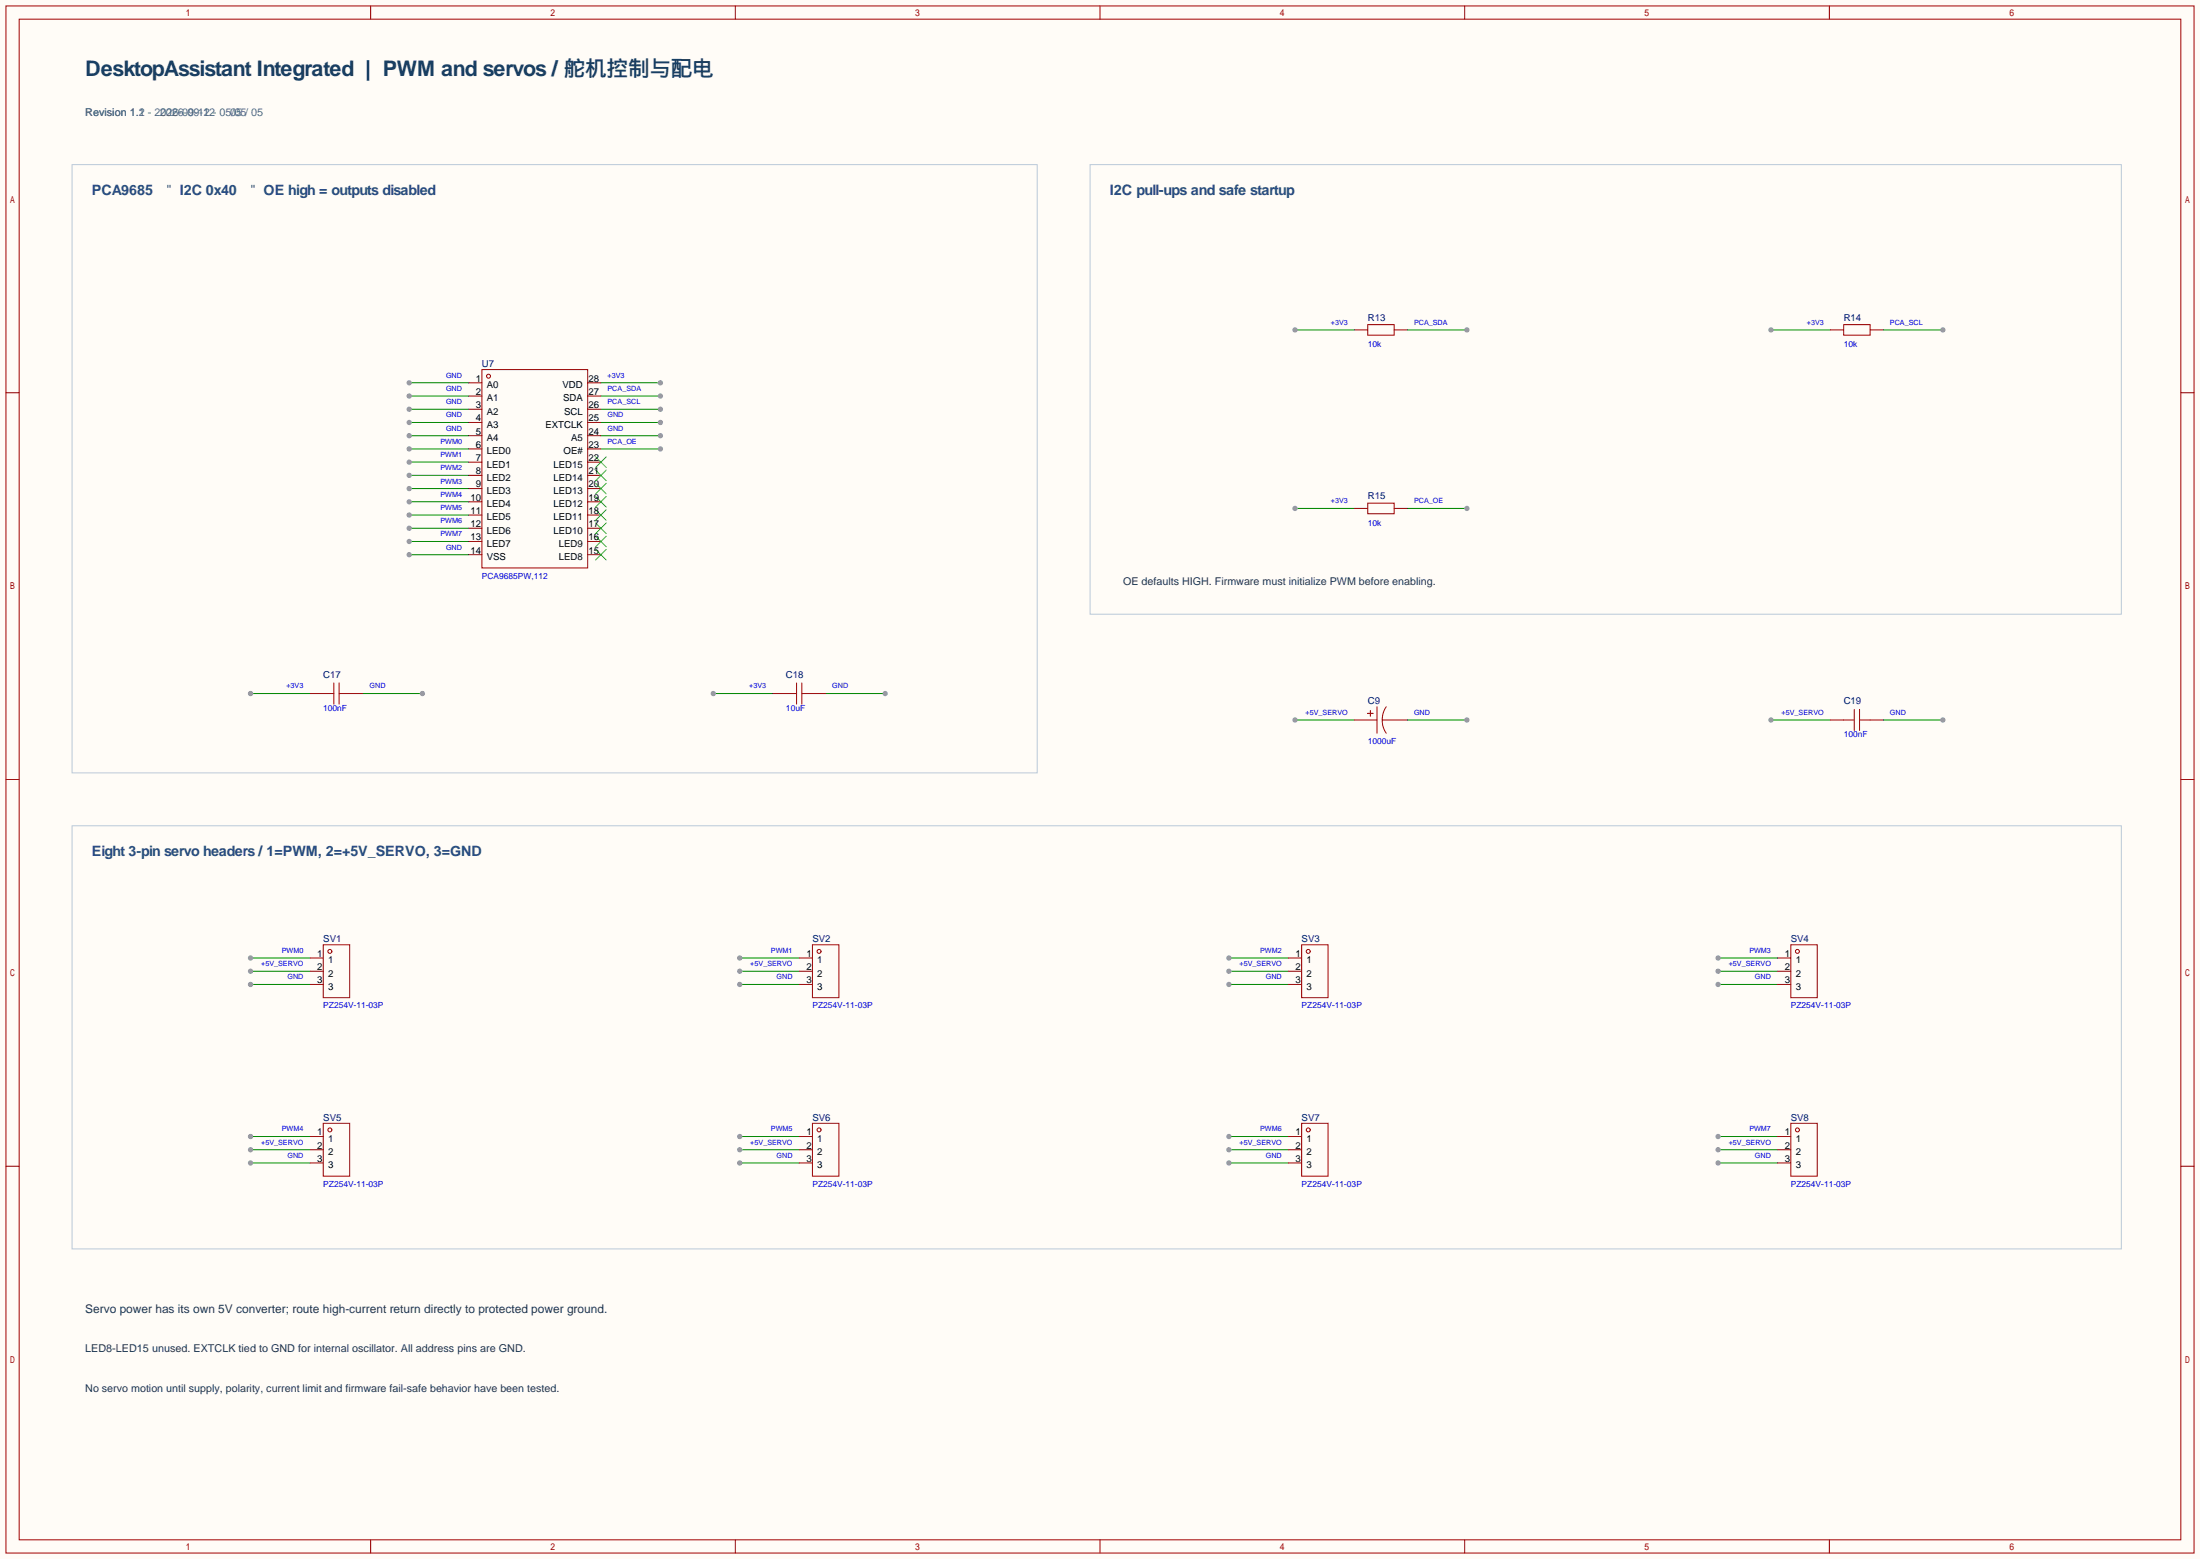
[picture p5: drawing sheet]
<svg xmlns="http://www.w3.org/2000/svg" width="423mm" height="299mm" viewBox="0 0 423 299" stroke-linecap="round" stroke-linejoin="round" font-family="sans-serif">
<path d="M0 0h422.7v299.5h-422.7z" fill="#fffcf7"/>
<path d="M13.8 31.6h185.5v116.9h-185.5zM209.4 31.6h198.1v86.4h-198.1zM13.8 158.6h393.7v81.3h-393.7z" fill="none" stroke="#bac9d9" stroke-width=".19"/>
<g fill="none" stroke="#a10000" stroke-width=".19">
<path d="M1.1 1.1h420.4v297.2h-420.4zM3.7 3.7h415.3v292.1h-415.3zM71.2 1.1v2.6M141.3 1.1v2.6M211.3 1.1v2.6M281.4 1.1v2.6M351.5 1.1v2.6M1.1 75.4h2.6M419 75.4h2.5M1.1 149.7h2.6M419 149.7h2.5M1.1 224h2.6"/>
<path d="M419 224h2.5M71.2 295.8v2.5M141.3 295.8v2.5M211.3 295.8v2.5M281.4 295.8v2.5M351.5 295.8v2.5"/>
</g>
<path d="M48.1 220.9h11.5" fill="none" stroke="#008700" stroke-width=".19"/>
<circle cx="48.1" cy="220.9" r=".51" fill="#999"/>
<path d="M142.1 186.6h11.4" fill="none" stroke="#008700" stroke-width=".19"/>
<circle cx="142.1" cy="186.6" r=".51" fill="#999"/>
<path d="M142.1 184h11.4" fill="none" stroke="#008700" stroke-width=".19"/>
<circle cx="142.1" cy="184" r=".51" fill="#999"/>
<path d="M236.1 186.6h11.4" fill="none" stroke="#008700" stroke-width=".19"/>
<circle cx="236.1" cy="186.6" r=".51" fill="#999"/>
<path d="M236.1 184h11.4" fill="none" stroke="#008700" stroke-width=".19"/>
<circle cx="236.1" cy="184" r=".51" fill="#999"/>
<path d="M142.1 220.9h11.4" fill="none" stroke="#008700" stroke-width=".19"/>
<circle cx="142.1" cy="220.9" r=".51" fill="#999"/>
<path d="M330.1 220.9h11.4" fill="none" stroke="#008700" stroke-width=".19"/>
<circle cx="330.1" cy="220.9" r=".51" fill="#999"/>
<path d="M270.4 138.3h11.4" fill="none" stroke="#008700" stroke-width=".19"/>
<circle cx="281.8" cy="138.3" r=".51" fill="#999"/>
<path d="M361.8 138.3h11.5" fill="none" stroke="#008700" stroke-width=".19"/>
<circle cx="373.3" cy="138.3" r=".51" fill="#999"/>
<path d="M330.1 189.1h11.4" fill="none" stroke="#008700" stroke-width=".19"/>
<circle cx="330.1" cy="189.1" r=".51" fill="#999"/>
<path d="M236.1 220.9h11.4" fill="none" stroke="#008700" stroke-width=".19"/>
<circle cx="236.1" cy="220.9" r=".51" fill="#999"/>
<path d="M330.1 184h11.4" fill="none" stroke="#008700" stroke-width=".19"/>
<circle cx="330.1" cy="184" r=".51" fill="#999"/>
<path d="M78.6 81.2h11.4" fill="none" stroke="#008700" stroke-width=".19"/>
<circle cx="78.6" cy="81.2" r=".51" fill="#999"/>
<path d="M330.1 186.6h11.4" fill="none" stroke="#008700" stroke-width=".19"/>
<circle cx="330.1" cy="186.6" r=".51" fill="#999"/>
<path d="M330.1 218.3h11.4" fill="none" stroke="#008700" stroke-width=".19"/>
<circle cx="330.1" cy="218.3" r=".51" fill="#999"/>
<path d="M142.1 218.3h11.4" fill="none" stroke="#008700" stroke-width=".19"/>
<circle cx="142.1" cy="218.3" r=".51" fill="#999"/>
<path d="M78.6 106.6h11.4" fill="none" stroke="#008700" stroke-width=".19"/>
<circle cx="78.6" cy="106.6" r=".51" fill="#999"/>
<path d="M142.1 223.4h11.4" fill="none" stroke="#008700" stroke-width=".19"/>
<circle cx="142.1" cy="223.4" r=".51" fill="#999"/>
<path d="M115.4 78.6h11.5" fill="none" stroke="#008700" stroke-width=".19"/>
<circle cx="126.9" cy="78.6" r=".51" fill="#999"/>
<path d="M330.1 223.4h11.4" fill="none" stroke="#008700" stroke-width=".19"/>
<circle cx="330.1" cy="223.4" r=".51" fill="#999"/>
<path d="M48.1 133.2h11.5" fill="none" stroke="#008700" stroke-width=".19"/>
<circle cx="48.1" cy="133.2" r=".51" fill="#999"/>
<path d="M248.8 138.3h11.4" fill="none" stroke="#008700" stroke-width=".19"/>
<circle cx="248.8" cy="138.3" r=".51" fill="#999"/>
<path d="M248.8 63.4h11.4" fill="none" stroke="#008700" stroke-width=".19"/>
<circle cx="248.8" cy="63.4" r=".51" fill="#999"/>
<path d="M340.2 63.4h11.5" fill="none" stroke="#008700" stroke-width=".19"/>
<circle cx="340.2" cy="63.4" r=".51" fill="#999"/>
<path d="M48.1 218.3h11.5" fill="none" stroke="#008700" stroke-width=".19"/>
<circle cx="48.1" cy="218.3" r=".51" fill="#999"/>
<path d="M78.6 73.5h11.4" fill="none" stroke="#008700" stroke-width=".19"/>
<circle cx="78.6" cy="73.5" r=".51" fill="#999"/>
<path d="M236.1 218.3h11.4" fill="none" stroke="#008700" stroke-width=".19"/>
<circle cx="236.1" cy="218.3" r=".51" fill="#999"/>
<path d="M78.6 78.6h11.4" fill="none" stroke="#008700" stroke-width=".19"/>
<circle cx="78.6" cy="78.6" r=".51" fill="#999"/>
<path d="M78.6 76.1h11.4" fill="none" stroke="#008700" stroke-width=".19"/>
<circle cx="78.6" cy="76.1" r=".51" fill="#999"/>
<path d="M78.6 83.7h11.4" fill="none" stroke="#008700" stroke-width=".19"/>
<circle cx="78.6" cy="83.7" r=".51" fill="#999"/>
<path d="M78.6 86.2h11.4" fill="none" stroke="#008700" stroke-width=".19"/>
<circle cx="78.6" cy="86.2" r=".51" fill="#999"/>
<path d="M78.6 88.8h11.4" fill="none" stroke="#008700" stroke-width=".19"/>
<circle cx="78.6" cy="88.8" r=".51" fill="#999"/>
<path d="M78.6 91.3h11.4" fill="none" stroke="#008700" stroke-width=".19"/>
<circle cx="78.6" cy="91.3" r=".51" fill="#999"/>
<path d="M78.6 93.9h11.4" fill="none" stroke="#008700" stroke-width=".19"/>
<circle cx="78.6" cy="93.9" r=".51" fill="#999"/>
<path d="M78.6 96.4h11.4" fill="none" stroke="#008700" stroke-width=".19"/>
<circle cx="78.6" cy="96.4" r=".51" fill="#999"/>
<path d="M78.6 98.9h11.4" fill="none" stroke="#008700" stroke-width=".19"/>
<circle cx="78.6" cy="98.9" r=".51" fill="#999"/>
<path d="M78.6 101.5h11.4" fill="none" stroke="#008700" stroke-width=".19"/>
<circle cx="78.6" cy="101.5" r=".51" fill="#999"/>
<path d="M78.6 104h11.4" fill="none" stroke="#008700" stroke-width=".19"/>
<circle cx="78.6" cy="104" r=".51" fill="#999"/>
<path d="M340.2 138.3h11.5" fill="none" stroke="#008700" stroke-width=".19"/>
<circle cx="340.2" cy="138.3" r=".51" fill="#999"/>
<path d="M115.4 86.2h11.5" fill="none" stroke="#008700" stroke-width=".19"/>
<circle cx="126.9" cy="86.2" r=".51" fill="#999"/>
<path d="M115.4 83.7h11.5" fill="none" stroke="#008700" stroke-width=".19"/>
<circle cx="126.9" cy="83.7" r=".51" fill="#999"/>
<path d="M115.4 81.2h11.5" fill="none" stroke="#008700" stroke-width=".19"/>
<circle cx="126.9" cy="81.2" r=".51" fill="#999"/>
<path d="M236.1 223.4h11.4" fill="none" stroke="#008700" stroke-width=".19"/>
<circle cx="236.1" cy="223.4" r=".51" fill="#999"/>
<path d="M115.4 76.1h11.5" fill="none" stroke="#008700" stroke-width=".19"/>
<circle cx="126.9" cy="76.1" r=".51" fill="#999"/>
<path d="M115.4 73.5h11.5" fill="none" stroke="#008700" stroke-width=".19"/>
<circle cx="126.9" cy="73.5" r=".51" fill="#999"/>
<path d="M69.7 133.2h11.5" fill="none" stroke="#008700" stroke-width=".19"/>
<circle cx="81.2" cy="133.2" r=".51" fill="#999"/>
<path d="M48.1 223.4h11.5" fill="none" stroke="#008700" stroke-width=".19"/>
<circle cx="48.1" cy="223.4" r=".51" fill="#999"/>
<path d="M137 133.2h11.5" fill="none" stroke="#008700" stroke-width=".19"/>
<circle cx="137" cy="133.2" r=".51" fill="#999"/>
<path d="M158.6 133.2h11.5" fill="none" stroke="#008700" stroke-width=".19"/>
<circle cx="170.1" cy="133.2" r=".51" fill="#999"/>
<path d="M270.4 63.4h11.4" fill="none" stroke="#008700" stroke-width=".19"/>
<circle cx="281.8" cy="63.4" r=".51" fill="#999"/>
<path d="M236.1 189.1h11.4" fill="none" stroke="#008700" stroke-width=".19"/>
<circle cx="236.1" cy="189.1" r=".51" fill="#999"/>
<path d="M361.8 63.4h11.5" fill="none" stroke="#008700" stroke-width=".19"/>
<circle cx="373.3" cy="63.4" r=".51" fill="#999"/>
<path d="M142.1 189.1h11.4" fill="none" stroke="#008700" stroke-width=".19"/>
<circle cx="142.1" cy="189.1" r=".51" fill="#999"/>
<path d="M270.4 97.7h11.4" fill="none" stroke="#008700" stroke-width=".19"/>
<circle cx="281.8" cy="97.7" r=".51" fill="#999"/>
<path d="M248.8 97.7h11.4" fill="none" stroke="#008700" stroke-width=".19"/>
<circle cx="248.8" cy="97.7" r=".51" fill="#999"/>
<path d="M48.1 184h11.5" fill="none" stroke="#008700" stroke-width=".19"/>
<circle cx="48.1" cy="184" r=".51" fill="#999"/>
<path d="M48.1 186.6h11.5" fill="none" stroke="#008700" stroke-width=".19"/>
<circle cx="48.1" cy="186.6" r=".51" fill="#999"/>
<path d="M48.1 189.1h11.5" fill="none" stroke="#008700" stroke-width=".19"/>
<circle cx="48.1" cy="189.1" r=".51" fill="#999"/>
<g fill="none" stroke="#a10000" stroke-width=".19">
<path d="M92.6 71h20.3v38.1h-20.3zM262.8 62.4h5v2h-5zM354.2 62.4h5.1v2h-5.1zM262.8 96.6h5v2.1h-5zM62.1 133.2h2M64.1 131.2v4.1M65.2 133.2h2M65.2 131.2v4.1M151 133.2h2M153 131.2v4.1M154.1 133.2h2M154.1 131.2v4.1"/>
<path d="M262.8 137l1 .1zM263.3 136.5v1zM264.5 135.8v5M266.3 135.8a4.6 4.6 0 0 0 0 5M354.2 138.3h2M356.2 136.3v4M357.3 138.3h2M357.3 136.3v4M62.1 181.5h5.1v10.1h-5.1zM156.1 181.5h5.1v10.1h-5.1zM250.1 181.5h5v10.1h-5zM344 181.5h5.1v10.1h-5.1z"/>
<path d="M62.1 215.8h5.1v10.1h-5.1zM156.1 215.8h5.1v10.1h-5.1zM250.1 215.8h5v10.1h-5zM344 215.8h5.1v10.1h-5.1z"/>
<circle cx="93.9" cy="72.3" r=".38"/>
<circle cx="63.4" cy="182.8" r=".38"/>
<circle cx="157.4" cy="182.8" r=".38"/>
<circle cx="251.3" cy="182.8" r=".38"/>
<circle cx="345.3" cy="182.8" r=".38"/>
<circle cx="63.4" cy="217" r=".38"/>
<circle cx="157.4" cy="217" r=".38"/>
<circle cx="251.3" cy="217" r=".38"/>
<circle cx="345.3" cy="217" r=".38"/>
</g>
<g fill="none" stroke="#870000" stroke-width=".19">
<path d="M90 73.5h2.6M90 76.1h2.6M90 78.6h2.6M112.9 73.5h2.5M112.9 76.1h2.5M112.9 78.6h2.5M260.2 63.4h2.6M267.8 63.4h2.6M351.7 63.4h2.5M359.3 63.4h2.5M90 81.2h2.6M90 83.7h2.6"/>
<path d="M90 86.2h2.6M90 88.8h2.6M90 91.3h2.6M90 93.9h2.6M90 96.4h2.6M90 98.9h2.6M112.9 81.2h2.5M112.9 83.7h2.5M112.9 86.2h2.5M112.9 88.8h2.5M112.9 91.3h2.5M112.9 93.9h2.5"/>
<path d="M112.9 96.4h2.5M112.9 98.9h2.5M260.2 97.7h2.6M267.8 97.7h2.6M90 101.5h2.6M90 104h2.6M90 106.6h2.6M112.9 101.5h2.5M112.9 104h2.5M112.9 106.6h2.5M59.6 133.2h2.5M67.2 133.2h2.5"/>
<path d="M148.5 133.2h2.5M156.1 133.2h2.5M260.2 138.3h4.3M265.6 138.3h4.8M351.7 138.3h2.5M359.3 138.3h2.5M59.6 184h2.5M59.6 186.6h2.5M59.6 189.1h2.5M153.5 184h2.6M153.5 186.6h2.6M153.5 189.1h2.6"/>
<path d="M247.5 184h2.6M247.5 186.6h2.6M247.5 189.1h2.6M341.5 184h2.5M341.5 186.6h2.5M341.5 189.1h2.5M59.6 218.3h2.5M153.5 218.3h2.6M247.5 218.3h2.6M341.5 218.3h2.5M59.6 220.9h2.5M59.6 223.4h2.5"/>
<path d="M153.5 220.9h2.6M153.5 223.4h2.6M247.5 220.9h2.6M247.5 223.4h2.6M341.5 220.9h2.5M341.5 223.4h2.5"/>
</g>
<g fill="none" stroke="#3c3" stroke-width=".19">
<path d="M114.4 97.9l2.1 2M114.4 95.4l2.1 2M114.4 92.8l2.1 2.1M114.4 90.3l2.1 2M114.4 87.8l2.1 2M116.5 97.9l-2.1 2M116.5 95.4l-2.1 2M116.5 92.8l-2.1 2.1M116.5 90.3l-2.1 2M116.5 87.8l-2.1 2M114.4 105.5l2.1 2.1M114.4 103l2.1 2"/>
<path d="M114.4 100.5l2.1 2M116.5 105.5l-2.1 2.1M116.5 103l-2.1 2M116.5 100.5l-2.1 2"/>
</g>
<text font-size="4.1" fill="#183f62" x="16.4" y="14.6">DesktopAssistant Integrated | PWM and servos / 舵机控制与配电</text>
<text font-size="2.8" fill="#214f78" x="213.2" y="37.5">I2C pull-ups and safe startup</text>
<g font-size="2.7" fill="#214f78">
<text x="17.7" y="37.5">PCA9685</text>
<text x="32" y="37.5">&quot; I2C 0x40</text>
<text x="48.1" y="37.5">&quot; OE high = outputs disabled</text>
<text x="17.7" y="164.5">Eight 3-pin servo headers / 1=PWM, 2=+5V_SERVO, 3=GND</text>
</g>
<text font-size="2.3" fill="#26364a" x="16.4" y="252.1">Servo power has its own 5V converter; route high-current return directly to protected power ground.</text>
<g font-size="2.1" fill="#576a7d">
<text x="16.4" y="22.3">Revision 1.1</text>
<text x="16.4" y="22.3">Revision 1.2 - 2026-09-12 - 05/05</text>
<text x="30.7" y="22.3">2026-09-12</text>
<text x="44.2" y="22.3">05 / 05</text>
</g>
<g font-size="2.1" fill="#26364a">
<text x="215.8" y="112.4">OE defaults HIGH. Firmware must initialize PWM before enabling.</text>
<text x="16.4" y="259.8">LED8-LED15 unused. EXTCLK tied to GND for internal oscillator. All address pins are GND.</text>
<text x="16.4" y="267.4">No servo motion until supply, polarity, current limit and firmware fail-safe behavior have been tested.</text>
</g>
<g font-size="1.8" fill="#000080">
<text x="262.8" y="61.6">R13</text>
<text x="354.2" y="61.6">R14</text>
<text x="92.6" y="70.5">U7</text>
<text x="262.8" y="95.9">R15</text>
<text x="62.1" y="130.2">C17</text>
<text x="151" y="130.2">C18</text>
<text x="262.8" y="135.3">C9</text>
<text x="354.2" y="135.3">C19</text>
<text x="62.1" y="181">SV1</text>
<text x="156.1" y="181">SV2</text>
<text x="250.1" y="181">SV3</text>
<text x="344" y="181">SV4</text>
<text x="62.1" y="215.3">SV5</text>
<text x="156.1" y="215.3">SV6</text>
<text x="250.1" y="215.3">SV7</text>
<text x="344" y="215.3">SV8</text>
</g>
<g font-size="1.8">
<text x="91.4" y="73.3">1</text>
<text x="91.4" y="75.8">2</text>
<text x="93.5" y="74.6">A0</text>
<text x="93.5" y="77.1">A1</text>
<text x="108.1" y="74.6">VDD</text>
<text x="108.2" y="77.1">SDA</text>
<text x="113" y="75.8">27</text>
<text x="113" y="73.3">28</text>
<text x="91.4" y="78.4">3</text>
<text x="91.4" y="80.9">4</text>
<text x="91.4" y="83.5">5</text>
<text x="93.5" y="79.7">A2</text>
<text x="93.5" y="82.2">A3</text>
<text x="104.8" y="82.2">EXTCLK</text>
<text x="108.4" y="79.7">SCL</text>
<text x="113" y="83.5">24</text>
<text x="113" y="80.9">25</text>
<text x="113" y="78.4">26</text>
<text x="91.4" y="86">6</text>
<text x="91.4" y="88.5">7</text>
<text x="93.5" y="84.7">A4</text>
<text x="93.5" y="87.3">LED0</text>
<text x="93.5" y="89.8">LED1</text>
<text x="106.3" y="89.8">LED15</text>
<text x="108.3" y="87.3">OE#</text>
<text x="109.7" y="84.7">A5</text>
<text x="113" y="88.5">22</text>
<text x="113" y="86">23</text>
<text x="91.4" y="91.1">8</text>
<text x="91.4" y="93.6">9</text>
<text x="93.5" y="92.4">LED2</text>
<text x="93.5" y="94.9">LED3</text>
<text x="106.3" y="94.9">LED13</text>
<text x="106.3" y="92.4">LED14</text>
<text x="113" y="93.6">20</text>
<text x="113" y="91.1">21</text>
<text x="90.4" y="96.2">10</text>
<text x="90.4" y="98.7">11</text>
<text x="90.4" y="101.2">12</text>
<text x="93.5" y="97.4">LED4</text>
<text x="93.5" y="100">LED5</text>
<text x="106.3" y="100">LED11</text>
<text x="106.3" y="97.4">LED12</text>
<text x="113" y="101.2">17</text>
<text x="113" y="98.7">18</text>
<text x="113" y="96.2">19</text>
<text x="90.4" y="103.8">13</text>
<text x="90.4" y="106.3">14</text>
<text x="93.5" y="102.5">LED6</text>
<text x="93.5" y="105.1">LED7</text>
<text x="93.5" y="107.6">VSS</text>
<text x="106.3" y="102.5">LED10</text>
<text x="107.3" y="107.6">LED8</text>
<text x="107.3" y="105.1">LED9</text>
<text x="113" y="106.3">15</text>
<text x="113" y="103.8">16</text>
<text x="60.9" y="183.8">1</text>
<text x="63" y="185.1">1</text>
<text x="154.9" y="183.8">1</text>
<text x="157" y="185.1">1</text>
<text x="248.9" y="183.8">1</text>
<text x="251" y="185.1">1</text>
<text x="342.9" y="183.8">1</text>
<text x="345" y="185.1">1</text>
<text x="60.9" y="186.3">2</text>
<text x="60.9" y="188.9">3</text>
<text x="63" y="187.6">2</text>
<text x="63" y="190.1">3</text>
<text x="154.9" y="186.3">2</text>
<text x="154.9" y="188.9">3</text>
<text x="157" y="187.6">2</text>
<text x="157" y="190.1">3</text>
<text x="248.9" y="186.3">2</text>
<text x="248.9" y="188.9">3</text>
<text x="251" y="187.6">2</text>
<text x="251" y="190.1">3</text>
<text x="342.9" y="186.3">2</text>
<text x="342.9" y="188.9">3</text>
<text x="345" y="187.6">2</text>
<text x="345" y="190.1">3</text>
<text x="60.9" y="218.1">1</text>
<text x="60.9" y="220.6">2</text>
<text x="63" y="219.4">1</text>
<text x="63" y="221.9">2</text>
<text x="154.9" y="218.1">1</text>
<text x="154.9" y="220.6">2</text>
<text x="157" y="219.4">1</text>
<text x="157" y="221.9">2</text>
<text x="248.9" y="218.1">1</text>
<text x="248.9" y="220.6">2</text>
<text x="251" y="219.4">1</text>
<text x="251" y="221.9">2</text>
<text x="342.9" y="218.1">1</text>
<text x="342.9" y="220.6">2</text>
<text x="345" y="219.4">1</text>
<text x="345" y="221.9">2</text>
<text x="60.9" y="223.2">3</text>
<text x="63" y="224.4">3</text>
<text x="154.9" y="223.2">3</text>
<text x="157" y="224.4">3</text>
<text x="248.9" y="223.2">3</text>
<text x="251" y="224.4">3</text>
<text x="342.9" y="223.2">3</text>
<text x="345" y="224.4">3</text>
</g>
<g font-size="1.6" fill="#00f">
<text x="262.8" y="66.7">10k</text>
<text x="354.2" y="66.7">10k</text>
<text x="262.8" y="101">10k</text>
<text x="92.6" y="111.2">PCA9685PW,112</text>
<text x="62.1" y="136.6">100nF</text>
<text x="151" y="136.6">10uF</text>
<text x="262.8" y="142.9">1000uF</text>
<text x="354.2" y="141.7">100nF</text>
<text x="62.1" y="193.7">PZ254V-11-03P</text>
<text x="156.1" y="193.7">PZ254V-11-03P</text>
<text x="250.1" y="193.7">PZ254V-11-03P</text>
<text x="344" y="193.7">PZ254V-11-03P</text>
<text x="62.1" y="228">PZ254V-11-03P</text>
<text x="156.1" y="228">PZ254V-11-03P</text>
<text x="250.1" y="228">PZ254V-11-03P</text>
<text x="344" y="228">PZ254V-11-03P</text>
</g>
<g font-size="1.4" fill="#00f">
<text x="255.7" y="62.4">+3V3</text>
<text x="271.7" y="62.4">PCA_SDA</text>
<text x="347.1" y="62.4">+3V3</text>
<text x="363.1" y="62.4">PCA_SCL</text>
<text x="85.7" y="72.6">GND</text>
<text x="85.7" y="77.6">GND</text>
<text x="85.7" y="75.1">GND</text>
<text x="116.7" y="77.6">PCA_SCL</text>
<text x="116.7" y="75.1">PCA_SDA</text>
<text x="116.7" y="72.6">+3V3</text>
<text x="85.7" y="80.2">GND</text>
<text x="85.7" y="82.7">GND</text>
<text x="116.7" y="82.7">GND</text>
<text x="116.7" y="80.2">GND</text>
<text x="84.6" y="85.3">PWM0</text>
<text x="84.6" y="87.8">PWM1</text>
<text x="116.7" y="85.3">PCA_OE</text>
<text x="84.6" y="90.3">PWM2</text>
<text x="84.6" y="92.9">PWM3</text>
<text x="84.6" y="95.4">PWM4</text>
<text x="84.6" y="98">PWM5</text>
<text x="84.6" y="100.5">PWM6</text>
<text x="255.7" y="96.7">+3V3</text>
<text x="271.7" y="96.7">PCA_OE</text>
<text x="84.6" y="103">PWM7</text>
<text x="85.7" y="105.6">GND</text>
<text x="55" y="132.3">+3V3</text>
<text x="71" y="132.3">GND</text>
<text x="143.9" y="132.3">+3V3</text>
<text x="159.9" y="132.3">GND</text>
<text x="250.8" y="137.3">+5V_SERVO</text>
<text x="271.7" y="137.3">GND</text>
<text x="342.3" y="137.3">+5V_SERVO</text>
<text x="363.1" y="137.3">GND</text>
<text x="50.2" y="185.6">+5V_SERVO</text>
<text x="54.1" y="183.1">PWM0</text>
<text x="144.1" y="185.6">+5V_SERVO</text>
<text x="148.1" y="183.1">PWM1</text>
<text x="238.1" y="185.6">+5V_SERVO</text>
<text x="242.1" y="183.1">PWM2</text>
<text x="332.1" y="185.6">+5V_SERVO</text>
<text x="336.1" y="183.1">PWM3</text>
<text x="55.2" y="188.1">GND</text>
<text x="149.2" y="188.1">GND</text>
<text x="243.2" y="188.1">GND</text>
<text x="337.2" y="188.1">GND</text>
<text x="50.2" y="219.9">+5V_SERVO</text>
<text x="54.1" y="217.3">PWM4</text>
<text x="144.1" y="219.9">+5V_SERVO</text>
<text x="148.1" y="217.3">PWM5</text>
<text x="238.1" y="219.9">+5V_SERVO</text>
<text x="242.1" y="217.3">PWM6</text>
<text x="332.1" y="219.9">+5V_SERVO</text>
<text x="336.1" y="217.3">PWM7</text>
<text x="55.2" y="222.4">GND</text>
<text x="149.2" y="222.4">GND</text>
<text x="243.2" y="222.4">GND</text>
<text x="337.2" y="222.4">GND</text>
</g>
</svg>
